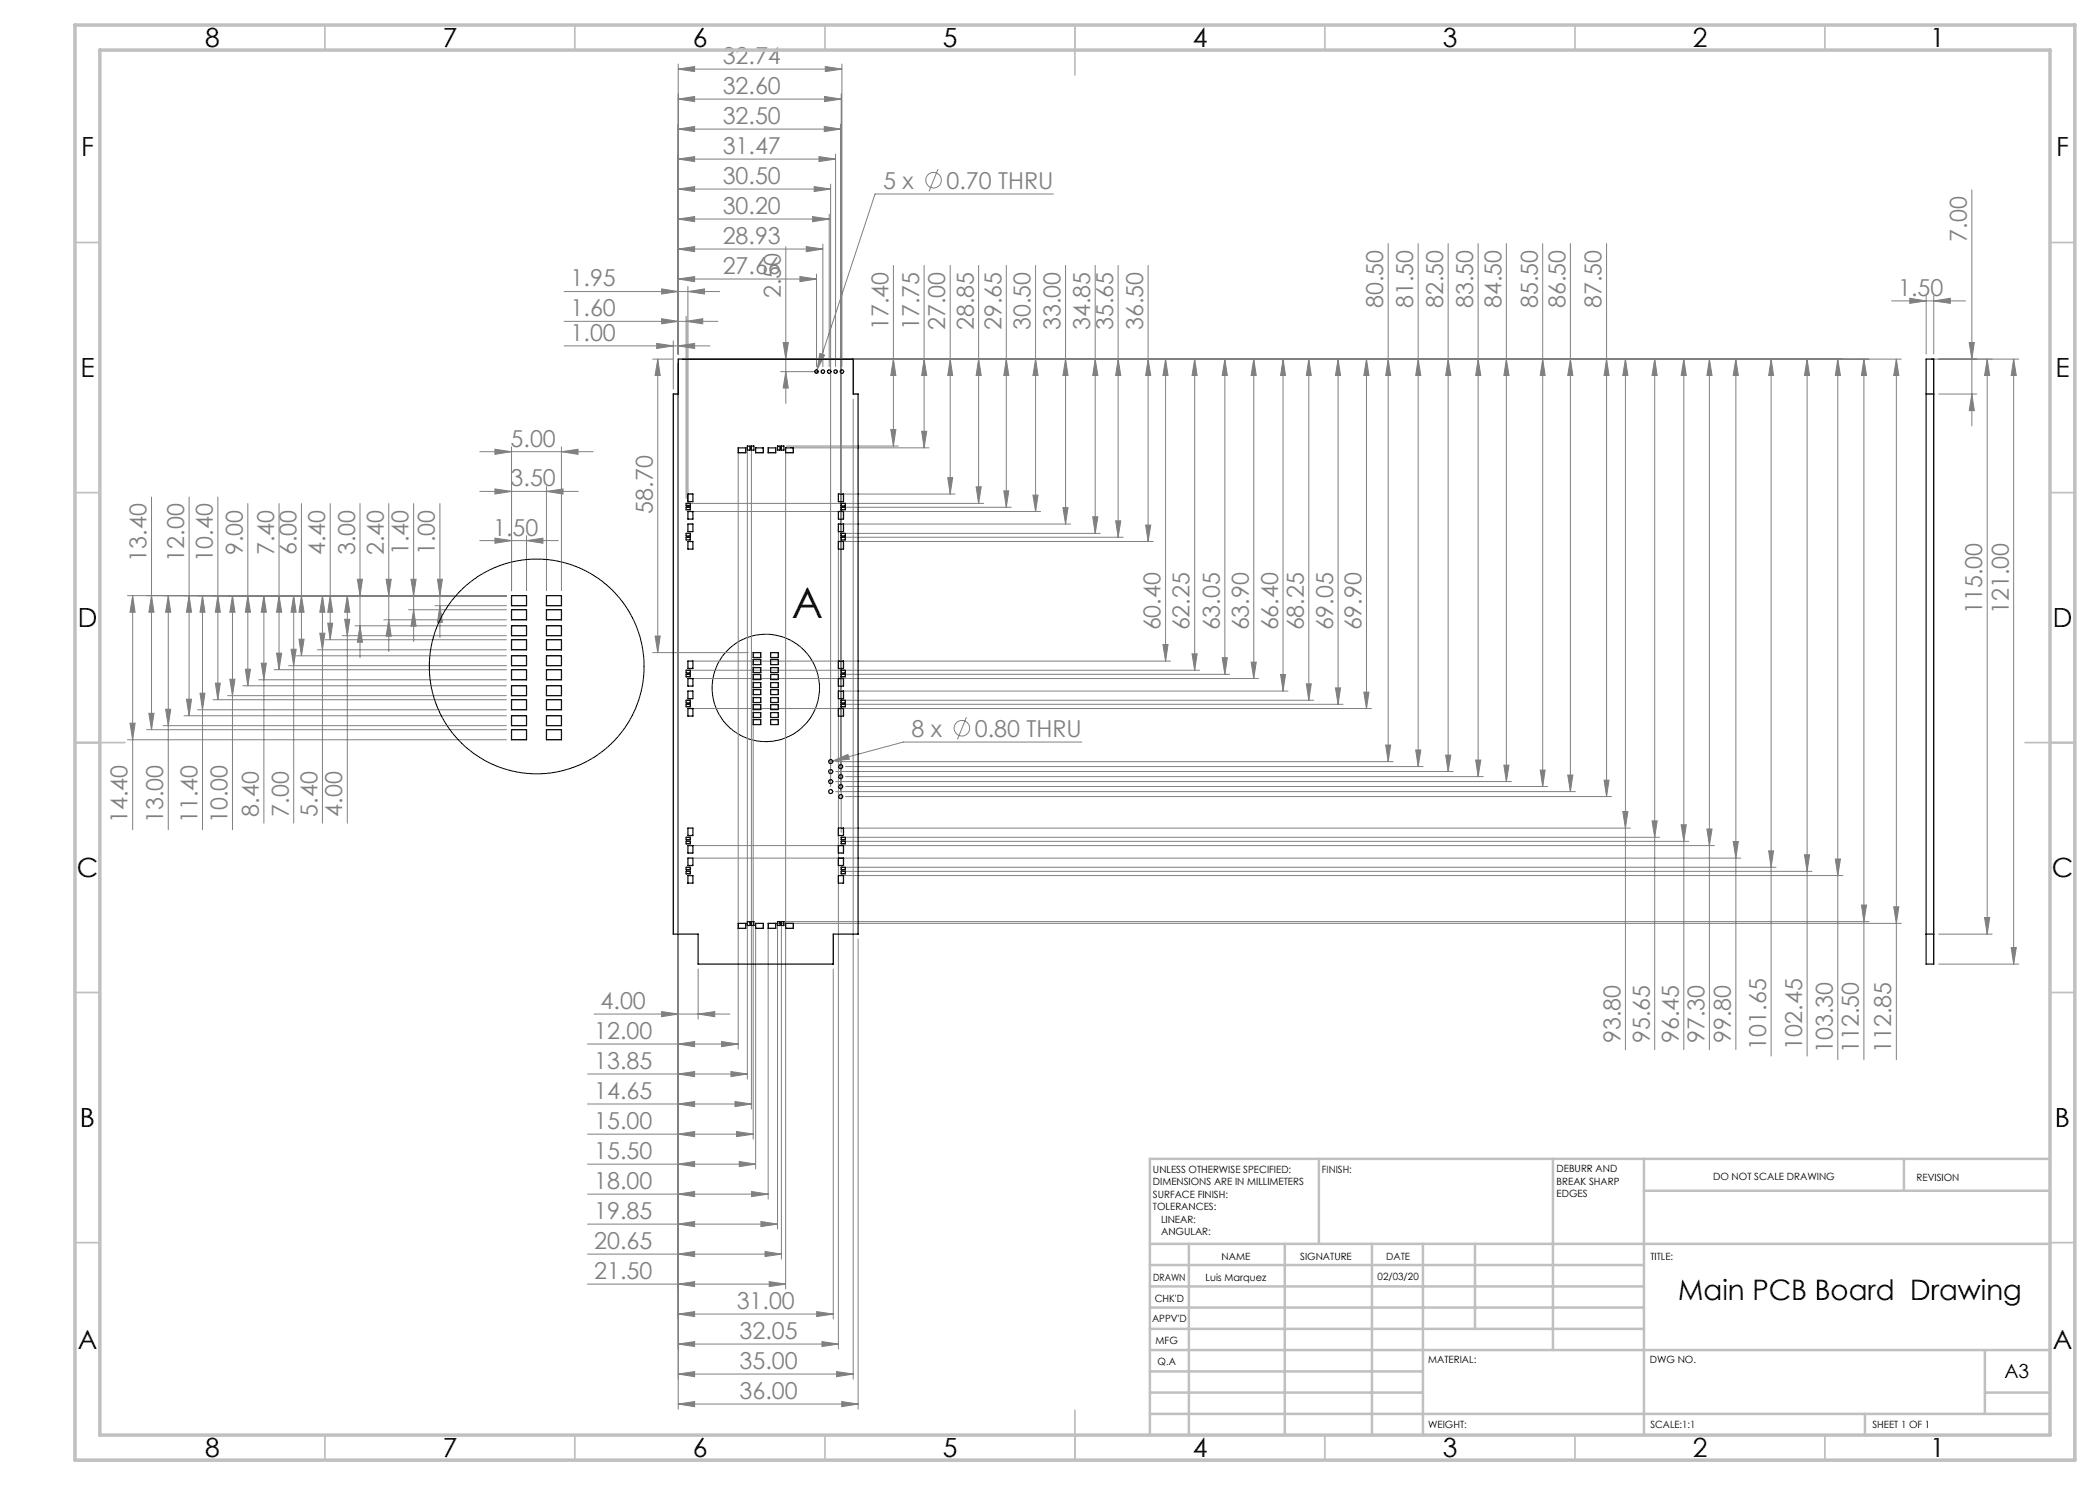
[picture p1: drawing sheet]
<svg xmlns="http://www.w3.org/2000/svg" width="420mm" height="297mm" viewBox="0 0 420 297" stroke-linecap="round" stroke-linejoin="round" font-family="sans-serif">
<g fill="none" stroke="#808080" stroke-width=".2">
<path d="M135.6 13.8l3.3-.5v1zM135.6 19.8l3.3-.5v1zM135.6 12.8v58M135.6 13.8h32.8M135.6 19.8h32.6M164.9 19.3l3.3 .5-3.3 .5zM165.1 13.3l3.3 .5-3.3 .5zM168.2 18.8v147.7M168.4 12.8v60.5M135.6 31.8l3.3-.5v1zM135.6 37.8l3.3-.5v1zM135.6 25.8l3.3-.5v1z"/>
<path d="M135.6 31.8h31.5M135.6 37.8h30.5M135.6 25.8h32.5M162.8 37.3l3.3 .5-3.3 .5zM163.8 31.3l3.3 .5-3.3 .5zM164.9 25.3l3.2 .5-3.2 .5zM166.1 36.8v120.5M167.1 30.8v42.5M168.1 24.8v133.5M187.6 33.8l-1.8 4.5M210.7 38.8h-35.7l-11.6 35.2M394.4 38v47.2"/>
<path d="M112.8 58.3h31.1M132.3 57.8l3.3 .5-3.3 .5zM135.6 49.8l3.3-.5v1zM135.6 43.8l3.3-.5v1zM135.6 55.8l3.3-.5v1zM135.6 49.8h29M135.6 43.8h30.2M135.6 55.8h27.7M137.6 58.3l3.3-.5v1zM137.6 57.3v44M157.2 49.3v31.4M160 55.3l3.3 .5-3.3 .5z"/>
<path d="M161.3 49.3l3.3 .5-3.3 .5zM162.5 43.3l3.3 .5-3.3 .5zM163.3 54.8v18.5M164.6 48.8v24.5M165.8 42.8v30.5M178.7 53.1v36.1M184.8 53.1v36.5M190 53.1v45.7M195.7 53.1v47.6M201.3 53.1v48.4M207.1 53.1v49.2M213.1 53.1v51.7"/>
<path d="M219 53.1v53.6M223.6 53.1v54.4M229.6 53.1v55.2M277.6 48.7v103.6M283.6 48.7v104.6M289.6 48.7v105.6M295.6 48.7v106.6M301.3 48.7v107.6M308.5 48.7v108.6M314.1 48.7v109.6M321.3 48.7v110.6M382 59.7l3.2 .5-3.2 .5z"/>
<path d="M385.2 59.2v11.6M386.8 59.2v11.6M112.8 69.2h29.2M112.8 64.3h30.8M130.5 71.8h4.2M131.3 68.7l3.4 .5-3.4 .5zM131.6 71.8l.4 3.3h-1zM131.6 71.8v58.7M132.3 63.7l3.3 .6-3.3 .5zM134.7 68.2v9.6M135.6 69.2l3.3-.5v1zM135.6 72.8v209"/>
<path d="M136.6 71.8h243.7M137.2 64.3l3.3-.6v1.1zM137.2 63.2v36.5M156.1 74.3h7.5M156.6 68.5h1.1l-.5 3.3zM157.2 74.3l.5 3.3h-1.1zM163.4 74l-.2 .6M164 70.7l.9 .3-1.5 3zM170.6 79.8v196M178.7 71.8l.5 3.3h-1zM184.8 71.8l.5 3.3h-1zM190 71.8l.5 3.3h-1z"/>
<path d="M195.7 71.8l.6 3.3h-1.1zM201.3 71.8l.5 3.3h-1zM207.1 71.8l.5 3.3h-1zM213.1 71.8l.5 3.3h-1zM219 71.8l.6 3.3h-1.1zM223.6 71.8l.6 3.3h-1.1zM229.6 71.8l.6 3.3h-1.1zM233.1 71.8l.5 3.3h-1zM233.1 71.8v60.4M238.9 71.8l.5 3.3h-1zM238.9 71.8v62.3M245 71.8l.5 3.3h-1.1z"/>
<path d="M245 71.8v63.1M250.8 71.8l.4 3.3h-1zM250.8 71.8v63.9M256.6 71.8l.5 3.3h-1zM256.6 71.8v66.4M261.8 71.8l.5 3.3h-1zM261.8 71.8v68.2M267.6 71.8l.5 3.3h-1zM267.6 71.8v69.1M273.3 71.8l.5 3.3h-1zM273.3 71.8v69.9M277.6 71.8l.5 3.3h-1z"/>
<path d="M283.6 71.8l.6 3.3h-1.1zM289.6 71.8l.6 3.3h-1.1zM295.6 71.8l.6 3.3h-1.1zM301.3 71.8l.5 3.3h-1zM308.5 71.8l.5 3.3h-1zM314.1 71.8l.5 3.3h-1.1zM321.3 71.8l.5 3.3h-1zM325.1 71.8l.5 3.3h-1zM325.1 71.8v138.1M330.9 71.8l.5 3.3h-1zM330.9 71.8v138.1M336.8 71.8l.5 3.3h-1.1z"/>
<path d="M336.8 71.8v138.1M341.9 71.8l.5 3.3h-1zM341.9 71.8v138.1M347.2 71.8l.5 3.3h-1.1zM347.2 71.8v138.1M354.2 71.8l.5 3.3h-1zM354.2 71.8v139.4M361.4 71.8l.5 3.3h-1zM361.4 71.8v139.4M367.6 71.8l.5 3.3h-1zM367.6 71.8v140.1M372.8 71.8l.5 3.3h-1z"/>
<path d="M372.8 71.8v140.1M378.3 60.2h14.8M379.3 71.8l.5 3.3h-1.1zM379.3 71.8v140.1M386.3 71.8h17.5M386.8 60.2l3.3-.5v1zM387.7 78.8h7.7M393.8 68.5h1.1l-.5 3.3zM394.4 78.8l.5 3.3h-1.1zM397.4 71.8l.5 3.3h-1zM397.4 71.8v115M402.7 71.8l.6 3.3h-1.1z"/>
<path d="M402.7 71.8v121M30.3 99.4v46.5M37.8 99.4v43.8M43.6 99.4v40.5M96 98.3h19.6M96 90.3h22.6M99 97.8l3.3 .5-3.3 .5zM99 89.8l3.3 .5-3.3 .6zM102.3 89.4v28.7M109.3 98.3l3.3-.5v1zM109.3 97.3v20.8M112.3 90.3l3.3-.5v1.1z"/>
<path d="M112.3 89.4v28.7M147.6 90.6v119.2M149.5 90.2v125.6M150.3 90.2v131.6M157.1 90.6v167.2M157.3 89.2h22.4M158.2 89.6h27.6M168.7 98.8h22.3M178.2 85.9h1l-.5 3.3zM184.3 86.3h1l-.5 3.3zM189.5 95.5h1l-.5 3.3zM195.2 97.4h1.1l-.6 3.3z"/>
<path d="M200.8 98.2h1l-.5 3.3zM206.6 99h1l-.5 3.3zM25.5 119.1h75.8M26.5 119.1l.5 3.3h-1zM26.5 119.1v46.8M30.3 119.1l.5 3.3h-1zM33.7 119.1l.4 3.3h-1zM33.7 119.1v46.8M37.8 119.1l.5 3.3h-1zM40.5 119.1l.5 3.3h-1zM40.5 119.1v46.8M43.6 119.1l.5 3.3h-1z"/>
<path d="M46.5 119.1l.5 3.3h-1zM46.5 119.1v46.8M49.6 119.1l.5 3.3h-1zM49.6 100.7v36.5M52.8 119.1l.5 3.3h-1.1zM52.8 119.1v45.5M55.8 119.1l.5 3.3h-1zM55.8 100.7v33.2M58.7 119.1l.5 3.3h-1zM58.7 119.1v45.5M60.3 119.1l.5 3.3h-1zM60.3 100.7v30.5"/>
<path d="M64.5 119.1l.5 3.3h-1zM64.5 119.1v45.5M66 119.1l.5 3.3h-1zM66 100.7v27.2M69.5 119.1l.5 3.3h-1.1zM69.5 119.1v45.5M71.5 115.8h1l-.5 3.3zM72 100.7v30.8M77.2 115.8h1l-.4 3.3zM77.8 100.7v29.6M82.2 115.8h1l-.5 3.3zM82.7 100.7v27.6"/>
<path d="M87.5 115.8h1l-.5 3.3zM88 100.7v26.8M96 108.1h15.7M99 107.6l3.3 .5-3.3 .6zM105.3 108.1l3.3-.5v1.1zM105.3 107.1v11M138.3 100.7h58.4M138.6 102.3h69.5M167.7 105.8v164M168.7 104.8h45.4M168.7 108.3h61.9M169.2 101.5h33"/>
<path d="M169.2 107.5h55.4M169.2 106.7h50.8M212.6 101.5h1l-.5 3.3zM218.5 103.4h1.1l-.6 3.3zM223.1 104.2h1.1l-.6 3.3zM229.1 105h1.1l-.6 3.3zM37.3 139.8h1l-.5 3.4zM40 138.6h1l-.5 3.4zM42.6 139.9h58.7M43.1 136.6h1l-.5 3.3zM45.5 139.1h55.8M46 135.9h1l-.5 3.2z"/>
<path d="M48.6 137.2h52.7M49.1 133.8h1l-.5 3.4zM51.8 136h49.5M52.2 132.6h1.1l-.5 3.4zM54.8 133.9h46.5M55.3 130.6h1l-.5 3.3zM57.7 133.1h43.6M58.2 129.9h1l-.5 3.2zM59.3 131.2h42M59.8 127.8h1l-.5 3.4zM63.5 130h37.8M64 126.6h1l-.5 3.4z"/>
<path d="M65.1 127.9h36.2M65.5 124.6h1l-.5 3.3zM68.4 127.1h32.9M68.9 123.9h1.1l-.5 3.2zM71 125.2h30.3M72 125.2l.5 3.2h-1zM76.8 124h24.5M77.8 124l.4 3.2h-1zM81.7 122h19.6M82.7 122l.5 3.2h-1zM87 121.1h14.3M88 121.1l.5 3.4h-1z"/>
<path d="M130.5 130.5h19.1M131 127.2h1l-.4 3.3zM138.3 134.1h101.6M138.6 135.7h113.1M138.6 132.2h95.5M150.6 132.5v95.3M168.7 138.2h88.9M169.2 134.9h76.8M232.6 128.9h1l-.5 3.3zM238.4 130.8h1l-.5 3.3zM244.4 131.5h1.1l-.5 3.4zM250.2 132.4h1l-.4 3.3z"/>
<path d="M256.1 134.9h1l-.5 3.3zM261.3 136.8h1l-.5 3.2zM267.1 137.6h1l-.5 3.3zM272.8 138.4h1l-.5 3.3zM25.5 148h75.8M26 144.6h1l-.5 3.4zM29.3 145.9h72M29.8 142.7h1l-.5 3.2zM32.6 145.1h68.7M33.1 141.8h1l-.4 3.3zM36.8 143.2h64.5M39.5 142h61.8"/>
<path d="M138.6 141.7h135.7M166.5 152.2l3.1-1.3 .3 .9zM166.5 152.2l-.8 .2M167.1 158.3h148M167.1 156.3h135.2M167.1 154.3h123.6M167.1 152.3h111.5M169.1 159.3h153.2M169.1 157.3h140.4M169.1 155.3h127.6M169.1 153.3h115.5M169.2 140.9h99.4"/>
<path d="M169.2 140h93.5M193.3 143.4l-1.8 4.5M216.4 148.4h-35.7l-14.2 3.8M277.1 149h1l-.5 3.3zM283.1 150h1.1l-.6 3.3zM289.1 151h1.1l-.6 3.3zM295.1 152h1.1l-.6 3.3zM300.8 153h1l-.5 3.3zM308 154h1l-.5 3.3zM313.5 155h1.1l-.5 3.3zM320.8 156h1l-.5 3.3zM138.6 169.1h204.3"/>
<path d="M138.6 171.6h209.6M168.7 165.6h157.4M168.7 175.1h199.9M169.2 167.5h162.7M169.2 173.5h186M169.2 174.3h193.2M169.2 168.3h168.5M324.6 162.3h1l-.5 3.3zM330.4 164.2h1l-.5 3.3zM336.2 165h1.1l-.5 3.3zM341.4 165.8h1l-.5 3.3zM346.6 168.3h1.1l-.5 3.3z"/>
<path d="M353.7 170.2h1l-.5 3.3zM360.9 171h1l-.5 3.3zM367.1 171.8h1l-.5 3.3zM139.6 193.8v10M151.1 185.7v48.1M153.6 185.7v54.1M154.6 184.7h225.7M155.5 185.3v60.5M156.3 185.3v66.5M156.5 184.3h217.3M166.7 193.8v70M171.6 187.8v94"/>
<path d="M372.3 181h1l-.5 3.3zM378.7 181.4h1.1l-.5 3.3zM387.7 186.8h10.7M387.7 192.8h16.1M396.9 183.5h1l-.5 3.3zM402.2 189.5h1.1l-.6 3.3zM117.5 208.8h30.1M117.5 214.8h32M118.8 202.8h27.2M132.3 202.3l3.3 .5-3.3 .5zM135.6 208.8l3.3-.5v1zM135.6 214.8l3.3-.5v1z"/>
<path d="M139.6 202.8l3.3-.5v1zM144.3 208.3l3.3 .5-3.3 .5zM146.2 214.3l3.3 .5-3.3 .5zM117.5 226.8h33.1M117.5 238.8h36.1M117.5 232.8h33.6M117.5 220.8h32.8M135.6 226.8l3.3-.5v1zM135.6 238.8l3.3-.5v1zM135.6 232.8l3.3-.5v1zM135.6 220.8l3.3-.5v1zM147 220.3l3.3 .5-3.3 .5z"/>
<path d="M147.3 226.3l3.3 .5-3.3 .5zM147.8 232.3l3.3 .5-3.3 .5zM150.3 238.3l3.3 .5-3.3 .5zM117.5 256.8h39.6M117.5 244.8h38M117.5 250.8h38.8M135.6 256.8l3.3-.5v1zM135.6 244.8l3.3-.5v1zM135.6 250.8l3.3-.5v1zM152.2 244.3l3.3 .5-3.3 .5zM153 250.3l3.3 .5-3.3 .5zM153.8 256.3l3.3 .5-3.3 .5z"/>
<path d="M135.6 274.8l3.3-.5v1zM135.6 262.8l3.3-.5v1zM135.6 268.8l3.3-.5v1zM135.6 274.8h35M135.6 262.8h31.1M135.6 268.8h32.1M163.3 262.3l3.4 .5-3.4 .5zM164.4 268.3l3.3 .5-3.3 .5zM167.3 274.3l3.3 .5-3.3 .5zM135.6 280.8l3.3-.5v1zM135.6 280.8h36M168.3 280.3l3.3 .5-3.3 .5z"/>
<circle cx="186.7" cy="36" r="1.55"/>
<circle cx="192.4" cy="145.7" r="1.55"/>
</g>
<circle cx="153.2" cy="137.6" r="10.7" fill="none" stroke="#000" stroke-width=".2"/>
<g fill="none" stroke="#c0c0c0" stroke-width=".35">
<path d="M65 5v5M115 5v5M165 5v5M215 5v10M265 5v5M315 5v5M365 5v5M15 48.5h5M410 48.5h5M15 98.5h5M410 98.5h5M15 148.5h10"/>
<path d="M405 148.5h10M15 198.5h5M410 198.5h5M15 248.5h5M410 248.5h5M65 287v5M115 287v5M165 287v5M215 282v10M265 287v5M315 287v5M365 287v5"/>
</g>
<g fill="none" stroke="#c0c0c0" stroke-width=".5">
<path d="M263.8 231.8v17M310.6 231.8v38.2M328.8 231.8v55.2M328.8 238.2h81.2M380.8 231.8v6.4M410 231.8h-180v55.2M230 248.8h180M230 257.3h98.8M230 253h98.8M237.8 248.8v38.2M257 248.8v38.2M274.4 248.8v38.2"/>
<path d="M284.6 248.8v38.2M295 248.8v17M230 265.8h98.8M230 261.5h98.8M230 278.5h54.6M230 274.3h54.6M230 270h180M397 278.5h13M397 270v12.8M230 282.8h180M373 282.8v4.2"/>
</g>
<path d="M15 5h400v287h-400zM20 10h390v277h-390z" fill="none" stroke="#c0c0c0" stroke-width=".7"/>
<g fill="#808080">
<path d="M135.6 69.2l3.3-.5v1zM131.3 68.7l3.4 .5-3.4 .5zM147.3 226.3l3.3 .5-3.3 .5zM135.6 226.8l3.3-.5v1zM386.8 60.2l3.3-.5v1zM382 59.7l3.2 .5-3.2 .5z"/>
<path d="M135.6 274.8l3.3-.5v1zM167.3 274.3l3.3 .5-3.3 .5zM135.6 262.8l3.3-.5v1zM163.3 262.3l3.4 .5-3.4 .5zM132.3 57.8l3.3 .5-3.3 .5zM137.6 58.3l3.3-.5v1zM135.6 268.8l3.3-.5v1zM164.4 268.3l3.3 .5-3.3 .5zM135.6 256.8l3.3-.5v1zM153.8 256.3l3.3 .5-3.3 .5zM135.6 238.8l3.3-.5v1zM150.3 238.3l3.3 .5-3.3 .5zM135.6 232.8l3.3-.5v1zM147.8 232.3l3.3 .5-3.3 .5zM135.6 208.8l3.3-.5v1zM144.3 208.3l3.3 .5-3.3 .5zM164 70.7l-.6 3.3 1.5-3zM135.6 49.8l3.3-.5v1zM161.3 49.3l3.3 .5-3.3 .5zM135.6 43.8l3.3-.5v1zM162.5 43.3l3.3 .5-3.3 .5zM135.6 31.8l3.3-.5v1zM163.8 31.3l3.3 .5-3.3 .5zM135.6 13.8l3.3-.5v1zM165.1 13.3l3.3 .5-3.3 .5zM135.6 55.8l3.3-.5v1zM160 55.3l3.3 .5-3.3 .5zM166.5 152.2l3.4-.4-.3-.9zM135.6 37.8l3.3-.5v1zM162.8 37.3l3.3 .5-3.3 .5zM135.6 25.8l3.3-.5v1zM164.9 25.3l3.2 .5-3.2 .5zM135.6 19.8l3.3-.5v1zM164.9 19.3l3.3 .5-3.3 .5zM135.6 244.8l3.3-.5v1zM152.2 244.3l3.3 .5-3.3 .5zM132.3 63.7l3.3 .6-3.3 .5zM137.2 64.3l3.3-.6v1.1zM135.6 250.8l3.3-.5v1zM153 250.3l3.3 .5-3.3 .5zM135.6 220.8l3.3-.5v1zM147 220.3l3.3 .5-3.3 .5zM135.6 214.8l3.3-.5v1zM146.2 214.3l3.3 .5-3.3 .5zM99 107.6l3.3 .5-3.3 .6zM105.3 108.1l3.3-.5v1.1zM99 97.8l3.3 .5-3.3 .5zM109.3 98.3l3.3-.5v1zM99 89.8l3.3 .5-3.3 .6zM112.3 90.3l3.3-.5v1.1z"/>
<path d="M131 127.2h1l-.4 3.3zM131.6 71.8l.4 3.3h-1zM402.2 189.5h1.1l-.6 3.3zM402.7 71.8l.6 3.3h-1.1z"/>
<path d="M207.1 71.8l.5 3.3h-1zM206.6 99h1l-.5 3.3zM213.1 71.8l.5 3.3h-1zM212.6 101.5h1l-.5 3.3zM229.6 71.8l.6 3.3h-1.1zM229.1 105h1.1l-.6 3.3zM341.9 71.8l.5 3.3h-1zM341.4 165.8h1l-.5 3.3zM190 71.8l.5 3.3h-1zM189.5 95.5h1l-.5 3.3zM273.3 71.8l.5 3.3h-1zM272.8 138.4h1l-.5 3.3zM325.1 71.8l.5 3.3h-1zM324.6 162.3h1l-.5 3.3zM347.2 71.8l.5 3.3h-1.1zM346.6 168.3h1.1l-.5 3.3zM184.8 71.8l.5 3.3h-1zM184.3 86.3h1l-.5 3.3zM367.6 71.8l.5 3.3h-1zM367.1 171.8h1l-.5 3.3zM256.6 71.8l.5 3.3h-1zM256.1 134.9h1l-.5 3.3zM379.3 71.8l.5 3.3h-1.1zM378.7 181.4h1.1l-.5 3.3zM250.8 71.8l.4 3.3h-1zM250.2 132.4h1l-.4 3.3zM233.1 71.8l.5 3.3h-1zM232.6 128.9h1l-.5 3.3zM156.6 68.5h1.1l-.5 3.3zM157.2 74.3l.5 3.3h-1.1zM314.1 71.8l.5 3.3h-1.1zM313.5 155h1.1l-.5 3.3zM321.3 71.8l.5 3.3h-1zM320.8 156h1l-.5 3.3zM301.3 71.8l.5 3.3h-1zM300.8 153h1l-.5 3.3zM308.5 71.8l.5 3.3h-1zM308 154h1l-.5 3.3zM289.6 71.8l.6 3.3h-1.1zM289.1 151h1.1l-.6 3.3zM295.6 71.8l.6 3.3h-1.1zM295.1 152h1.1l-.6 3.3zM277.6 71.8l.5 3.3h-1zM277.1 149h1l-.5 3.3zM283.6 71.8l.6 3.3h-1.1zM283.1 150h1.1l-.6 3.3zM330.9 71.8l.5 3.3h-1zM330.4 164.2h1l-.5 3.3zM201.3 71.8l.5 3.3h-1zM200.8 98.2h1l-.5 3.3zM372.8 71.8l.5 3.3h-1zM372.3 181h1l-.5 3.3zM223.6 71.8l.6 3.3h-1.1zM223.1 104.2h1.1l-.6 3.3zM195.7 71.8l.6 3.3h-1.1zM195.2 97.4h1.1l-.6 3.3zM245 71.8l.5 3.3h-1.1zM244.4 131.5h1.1l-.5 3.4zM219 71.8l.6 3.3h-1.1zM218.5 103.4h1.1l-.6 3.3zM267.6 71.8l.5 3.3h-1zM267.1 137.6h1l-.5 3.3zM261.8 71.8l.5 3.3h-1zM261.3 136.8h1l-.5 3.2zM178.7 71.8l.5 3.3h-1zM178.2 85.9h1l-.5 3.3zM238.9 71.8l.5 3.3h-1zM238.4 130.8h1l-.5 3.3zM354.2 71.8l.5 3.3h-1zM353.7 170.2h1l-.5 3.3zM361.4 71.8l.5 3.3h-1zM360.9 171h1l-.5 3.3zM336.8 71.8l.5 3.3h-1.1zM336.2 165h1.1l-.5 3.3zM393.8 68.5h1.1l-.5 3.3zM394.4 78.8l.5 3.3h-1.1zM397.4 71.8l.5 3.3h-1zM396.9 183.5h1l-.5 3.3zM87.5 115.8h1l-.5 3.3zM88 121.1l.5 3.4h-1zM82.2 115.8h1l-.5 3.3zM82.7 122l.5 3.2h-1zM77.2 115.8h1l-.4 3.3zM77.8 124l.4 3.2h-1zM71.5 115.8h1l-.5 3.3zM72 125.2l.5 3.2h-1zM69.5 119.1l.5 3.3h-1.1zM68.9 123.9h1.1l-.5 3.2zM66 119.1l.5 3.3h-1zM65.5 124.6h1l-.5 3.3zM64.5 119.1l.5 3.3h-1zM64 126.6h1l-.5 3.4zM60.3 119.1l.5 3.3h-1zM59.8 127.8h1l-.5 3.4zM58.7 119.1l.5 3.3h-1zM58.2 129.9h1l-.5 3.2zM55.8 119.1l.5 3.3h-1zM55.3 130.6h1l-.5 3.3zM52.8 119.1l.5 3.3h-1.1zM52.2 132.6h1.1l-.5 3.4zM49.6 119.1l.5 3.3h-1zM49.1 133.8h1l-.5 3.4zM46.5 119.1l.5 3.3h-1zM46 135.9h1l-.5 3.2zM43.6 119.1l.5 3.3h-1zM43.1 136.6h1l-.5 3.3zM40.5 119.1l.5 3.3h-1zM40 138.6h1l-.5 3.4zM37.8 119.1l.5 3.3h-1zM37.3 139.8h1l-.5 3.4zM33.7 119.1l.4 3.3h-1zM33.1 141.8h1l-.4 3.3zM30.3 119.1l.5 3.3h-1zM29.8 142.7h1l-.5 3.2zM26.5 119.1l.5 3.3h-1zM26 144.6h1l-.5 3.4z"/>
<path d="M135.6 280.8l3.3-.5v1zM168.3 280.3l3.3 .5-3.3 .5zM132.3 202.3l3.3 .5-3.3 .5zM139.6 202.8l3.3-.5v1z"/>
</g>
<g fill="none" stroke="#000" stroke-width=".25">
<path d="M135.6 71.8h35v7h1v108h-4.9v6h-27.1v-6h-4.9v-108h.9zM385.2 71.8h1.6v121h-1.6zM385.2 78.8h1.6M137.6 98.8h1v1.5h-1zM147.6 89.6h1.6v1h-1.6zM149.5 89.2h.5v.8h-.5zM150.3 89.2h.5v.8h-.5zM151.1 89.6h1.5v1h-1.5zM153.6 89.6h1.6v1h-1.6zM155.5 89.2h.5v.8h-.5zM156.3 89.2h.5v.8h-.5zM157.1 89.6h1.5v1h-1.5z"/>
<path d="M167.7 98.8h1v1.5h-1zM102.3 119.1h3v2h-3zM109.3 119.1h3v2h-3zM137.2 100.7h.8v.5h-.8zM137.2 101.5h.8v.4h-.8zM137.2 106.7h.8v.5h-.8zM137.2 107.5h.8v.5h-.8zM137.6 108.3h1v1.5h-1zM137.6 102.3h1v1.5h-1zM137.6 104.8h1v1.5h-1zM167.7 102.3h1v1.5h-1zM167.7 104.8h1v1.5h-1z"/>
<path d="M167.7 108.3h1v1.5h-1zM168.2 106.7h.9v.5h-.9zM168.2 101.5h.9v.4h-.9zM168.2 100.7h.9v.5h-.9zM168.2 107.5h.9v.5h-.9zM102.3 122h3v2h-3zM102.3 125.2h3v1.9h-3zM102.3 127.9h3v2.1h-3zM102.3 131.2h3v1.9h-3zM102.3 133.9h3v2.1h-3zM102.3 137.2h3v1.9h-3zM102.3 139.9h3v2.1h-3z"/>
<path d="M109.3 122h3v2h-3zM109.3 139.9h3v2.1h-3zM109.3 127.9h3v2.1h-3zM109.3 137.2h3v1.9h-3zM109.3 125.2h3v1.9h-3zM109.3 131.2h3v1.9h-3zM109.3 133.9h3v2.1h-3zM137.2 134.1h.8v.5h-.8zM137.2 134.9h.8v.5h-.8zM137.6 135.7h1v1.5h-1zM137.6 132.2h1v1.5h-1zM137.6 138.2h1v1.5h-1z"/>
<path d="M150.6 130.5h1.6v1h-1.6zM150.6 131.9h1.6v1h-1.6zM150.6 133.5h1.6v1h-1.6zM150.6 134.9h1.6v1h-1.6zM150.6 136.5h1.6v1h-1.6zM150.6 137.9h1.6v1h-1.6zM150.6 139.5h1.6v1h-1.6zM154.1 131.9h1.5v1h-1.5zM154.1 134.9h1.5v1h-1.5zM154.1 130.5h1.5v1h-1.5zM154.1 139.5h1.5v1h-1.5zM154.1 133.5h1.5v1h-1.5z"/>
<path d="M154.1 136.5h1.5v1h-1.5zM154.1 137.9h1.5v1h-1.5zM167.7 132.2h1v1.5h-1zM167.7 135.7h1v1.5h-1zM167.7 138.2h1v1.5h-1zM168.2 134.1h.9v.5h-.9zM168.2 134.9h.9v.5h-.9zM102.3 143.2h3v1.9h-3zM102.3 145.9h3v2.1h-3zM109.3 145.9h3v2.1h-3zM109.3 143.2h3v1.9h-3zM137.2 140h.8v.6h-.8z"/>
<path d="M137.2 140.9h.8v.5h-.8zM137.6 141.7h1v1.5h-1zM150.6 140.9h1.6v1h-1.6zM150.6 142.5h1.6v1h-1.6zM150.6 143.9h1.6v1h-1.6zM154.1 140.9h1.5v1h-1.5zM154.1 143.9h1.5v1h-1.5zM154.1 142.5h1.5v1h-1.5zM167.7 141.7h1v1.5h-1zM168.2 140h.9v.6h-.9zM168.2 140.9h.9v.5h-.9zM137.2 173.5h.8v.5h-.8z"/>
<path d="M137.2 167.5h.8v.5h-.8zM137.2 168.3h.8v.5h-.8zM137.2 174.3h.8v.5h-.8zM137.6 165.6h1v1.5h-1zM137.6 175.1h1v1.5h-1zM137.6 169.1h1v1.5h-1zM137.6 171.6h1v1.5h-1zM167.7 165.6h1v1.5h-1zM167.7 169.1h1v1.5h-1zM167.7 171.6h1v1.5h-1zM167.7 175.1h1v1.5h-1zM168.2 173.5h.9v.5h-.9z"/>
<path d="M168.2 174.3h.9v.5h-.9zM168.2 167.5h.9v.5h-.9zM168.2 168.3h.9v.5h-.9zM147.6 184.7h1.6v1h-1.6zM149.5 184.3h.5v.8h-.5zM150.3 184.3h.5v.8h-.5zM151.1 184.7h1.5v1h-1.5zM153.6 184.7h1.6v1h-1.6zM155.5 184.3h.5v.8h-.5zM156.3 184.3h.5v.8h-.5zM157.1 184.7h1.5v1h-1.5zM385.2 186.8h1.6"/>
<circle cx="163.3" cy="74.3" r=".35"/>
<circle cx="164.6" cy="74.3" r=".35"/>
<circle cx="165.8" cy="74.3" r=".35"/>
<circle cx="167.1" cy="74.3" r=".35"/>
<circle cx="168.4" cy="74.3" r=".35"/>
<circle cx="166.1" cy="152.3" r=".41"/>
<circle cx="166.1" cy="158.3" r=".41"/>
<circle cx="166.1" cy="156.3" r=".4"/>
<circle cx="166.1" cy="154.3" r=".4"/>
<circle cx="168.1" cy="155.3" r=".4"/>
<circle cx="168.1" cy="157.3" r=".39"/>
<circle cx="168.1" cy="159.3" r=".39"/>
<circle cx="168.1" cy="153.3" r=".39"/>
</g>
<circle cx="107.3" cy="133.3" r="21.5" fill="none" stroke="#000" stroke-width=".2"/>
<text font-size="8.5" x="158.4" y="123.6">A</text>
<text font-size="5.6" x="335.6" y="260.1">Main PCB Board Drawing</text>
<g font-size="5.3">
<text x="41" y="9.5">8</text>
<text x="88.5" y="9.5">7</text>
<text x="138.5" y="9.5">6</text>
<text x="188.5" y="9.5">5</text>
<text x="238.5" y="9.5">4</text>
<text x="288.5" y="9.5">3</text>
<text x="338.5" y="9.5">2</text>
<text x="386" y="9.5">1</text>
<text x="16.2" y="31.3">F</text>
<text x="411.2" y="31.3">F</text>
<text x="16.1" y="75.5">E</text>
<text x="411.1" y="75.5">E</text>
<text x="15.5" y="125.5">D</text>
<text x="410.5" y="125.5">D</text>
<text x="15.4" y="175.5">C</text>
<text x="410.4" y="175.5">C</text>
<text x="16" y="225.5">B</text>
<text x="411" y="225.5">B</text>
<text x="15.5" y="269.8">A</text>
<text x="410.5" y="269.8">A</text>
<text x="41" y="291.5">8</text>
<text x="88.5" y="291.5">7</text>
<text x="138.5" y="291.5">6</text>
<text x="188.5" y="291.5">5</text>
<text x="238.5" y="291.5">4</text>
<text x="288.5" y="291.5">3</text>
<text x="338.5" y="291.5">2</text>
<text x="386" y="291.5">1</text>
</g>
<g font-size="4.7" fill="#808080">
<text x="144.5" y="12.8">32.74</text>
<text x="144.5" y="18.8">32.60</text>
<text x="144.5" y="24.8">32.50</text>
<text x="144.5" y="30.8">31.47</text>
<text x="144.5" y="36.8">30.50</text>
<text x="176.6" y="37.7">5 x</text>
<text x="189.3" y="37.7">0.70 THRU</text>
<text x="144.5" y="42.8">30.20</text>
<text x="144.5" y="48.8">28.93</text>
<text x="393.4" y="48.3" transform="rotate(-90 393.4 48.3)">7.00</text>
<text x="114.1" y="57.3">1.95</text>
<text x="144.5" y="54.8">27.66</text>
<text x="156.2" y="59.7" transform="rotate(-90 156.2 59.7)">2.50</text>
<text x="379.6" y="59.1">1.50</text>
<text x="114.1" y="63.2">1.60</text>
<text x="276.6" y="61.6" transform="rotate(-90 276.6 61.6)">80.50</text>
<text x="282.6" y="61.6" transform="rotate(-90 282.6 61.6)">81.50</text>
<text x="288.6" y="61.6" transform="rotate(-90 288.6 61.6)">82.50</text>
<text x="294.6" y="61.6" transform="rotate(-90 294.6 61.6)">83.50</text>
<text x="300.3" y="61.6" transform="rotate(-90 300.3 61.6)">84.50</text>
<text x="307.5" y="61.6" transform="rotate(-90 307.5 61.6)">85.50</text>
<text x="313.1" y="61.6" transform="rotate(-90 313.1 61.6)">86.50</text>
<text x="320.3" y="61.6" transform="rotate(-90 320.3 61.6)">87.50</text>
<text x="114.1" y="68.2">1.00</text>
<text x="177.7" y="66" transform="rotate(-90 177.7 66)">17.40</text>
<text x="183.8" y="66" transform="rotate(-90 183.8 66)">17.75</text>
<text x="189.1" y="66" transform="rotate(-90 189.1 66)">27.00</text>
<text x="194.7" y="66" transform="rotate(-90 194.7 66)">28.85</text>
<text x="200.3" y="66" transform="rotate(-90 200.3 66)">29.65</text>
<text x="206.1" y="66" transform="rotate(-90 206.1 66)">30.50</text>
<text x="212.1" y="66" transform="rotate(-90 212.1 66)">33.00</text>
<text x="218" y="66" transform="rotate(-90 218 66)">34.85</text>
<text x="222.6" y="66" transform="rotate(-90 222.6 66)">35.65</text>
<text x="228.6" y="66" transform="rotate(-90 228.6 66)">36.50</text>
<text x="102.1" y="89.3">5.00</text>
<text x="102.1" y="97.3">3.50</text>
<text x="98.6" y="107.1">1.50</text>
<text x="130.5" y="102.7" transform="rotate(-90 130.5 102.7)">58.70</text>
<text x="29.3" y="112.3" transform="rotate(-90 29.3 112.3)">13.40</text>
<text x="36.8" y="112.3" transform="rotate(-90 36.8 112.3)">12.00</text>
<text x="42.6" y="112.3" transform="rotate(-90 42.6 112.3)">10.40</text>
<text x="48.6" y="111" transform="rotate(-90 48.6 111)">9.00</text>
<text x="54.8" y="111" transform="rotate(-90 54.8 111)">7.40</text>
<text x="59.3" y="111" transform="rotate(-90 59.3 111)">6.00</text>
<text x="65.1" y="111" transform="rotate(-90 65.1 111)">4.40</text>
<text x="71" y="111" transform="rotate(-90 71 111)">3.00</text>
<text x="76.8" y="111" transform="rotate(-90 76.8 111)">2.40</text>
<text x="81.7" y="111" transform="rotate(-90 81.7 111)">1.40</text>
<text x="87" y="111" transform="rotate(-90 87 111)">1.00</text>
<text x="396.4" y="122.8" transform="rotate(-90 396.4 122.8)">115.00</text>
<text x="401.8" y="122.8" transform="rotate(-90 401.8 122.8)">121.00</text>
<text x="232.1" y="126.1" transform="rotate(-90 232.1 126.1)">60.40</text>
<text x="237.9" y="126.1" transform="rotate(-90 237.9 126.1)">62.25</text>
<text x="244" y="126.1" transform="rotate(-90 244 126.1)">63.05</text>
<text x="249.7" y="126.1" transform="rotate(-90 249.7 126.1)">63.90</text>
<text x="255.6" y="126.1" transform="rotate(-90 255.6 126.1)">66.40</text>
<text x="260.8" y="126.1" transform="rotate(-90 260.8 126.1)">68.25</text>
<text x="266.6" y="126.1" transform="rotate(-90 266.6 126.1)">69.05</text>
<text x="272.3" y="126.1" transform="rotate(-90 272.3 126.1)">69.90</text>
<text x="182.3" y="147.3">8 x</text>
<text x="195" y="147.3">0.80 THRU</text>
<text x="25.5" y="164.6" transform="rotate(-90 25.5 164.6)">14.40</text>
<text x="32.7" y="164.6" transform="rotate(-90 32.7 164.6)">13.00</text>
<text x="39.5" y="164.6" transform="rotate(-90 39.5 164.6)">11.40</text>
<text x="45.5" y="164.6" transform="rotate(-90 45.5 164.6)">10.00</text>
<text x="51.8" y="163.3" transform="rotate(-90 51.8 163.3)">8.40</text>
<text x="57.7" y="163.3" transform="rotate(-90 57.7 163.3)">7.00</text>
<text x="63.5" y="163.3" transform="rotate(-90 63.5 163.3)">5.40</text>
<text x="68.5" y="163.3" transform="rotate(-90 68.5 163.3)">4.00</text>
<text x="120.1" y="201.8">4.00</text>
<text x="118.8" y="207.8">12.00</text>
<text x="324.1" y="208.6" transform="rotate(-90 324.1 208.6)">93.80</text>
<text x="329.9" y="208.6" transform="rotate(-90 329.9 208.6)">95.65</text>
<text x="335.8" y="208.6" transform="rotate(-90 335.8 208.6)">96.45</text>
<text x="340.9" y="208.6" transform="rotate(-90 340.9 208.6)">97.30</text>
<text x="346.2" y="208.6" transform="rotate(-90 346.2 208.6)">99.80</text>
<text x="353.2" y="209.9" transform="rotate(-90 353.2 209.9)">101.65</text>
<text x="360.4" y="209.9" transform="rotate(-90 360.4 209.9)">102.45</text>
<text x="118.8" y="213.8">13.85</text>
<text x="366.6" y="210.6" transform="rotate(-90 366.6 210.6)">103.30</text>
<text x="371.8" y="210.6" transform="rotate(-90 371.8 210.6)">112.50</text>
<text x="378.3" y="210.6" transform="rotate(-90 378.3 210.6)">112.85</text>
<text x="118.8" y="219.8">14.65</text>
<text x="118.8" y="225.8">15.00</text>
<text x="118.8" y="231.8">15.50</text>
<text x="118.8" y="237.8">18.00</text>
<text x="118.8" y="243.8">19.85</text>
<text x="118.8" y="249.8">20.65</text>
<text x="118.8" y="255.8">21.50</text>
<text x="147.3" y="261.8">31.00</text>
<text x="147.9" y="267.8">32.05</text>
<text x="147.9" y="273.8">35.00</text>
<text x="147.9" y="279.8">36.00</text>
</g>
<text font-size="3.9" x="400.9" y="275.5">A3</text>
<g font-size="2">
<text x="230.6" y="234.6">UNLESS OTHERWISE SPECIFIED:</text>
<text x="230.6" y="237.1">DIMENSIONS ARE IN MILLIMETERS</text>
<text x="230.6" y="239.6">SURFACE FINISH:</text>
<text x="264.4" y="234.6">FINISH:</text>
<text x="311.3" y="234.5">DEBURR AND</text>
<text x="311.3" y="237">BREAK SHARP</text>
<text x="311.3" y="239.5">EDGES</text>
<text x="342.6" y="236">DO NOT SCALE DRAWING</text>
<text x="383.3" y="236.2">REVISION</text>
<text x="230.6" y="242.1">TOLERANCES:</text>
<text x="232.2" y="244.6">LINEAR:</text>
<text x="232.2" y="247.1">ANGULAR:</text>
<text x="244.3" y="252">NAME</text>
<text x="260" y="251.9">SIGNATURE</text>
<text x="277.2" y="251.9">DATE</text>
<text x="330.1" y="251.9">TITLE:</text>
<text x="230.6" y="256.1">DRAWN</text>
<text x="241.1" y="256.1">Luis Marquez</text>
<text x="275.5" y="255.9">02/03/20</text>
<text x="230.9" y="260.3">CHK'D</text>
<text x="230.4" y="264.4">APPV'D</text>
<text x="231.1" y="268.8">MFG</text>
<text x="231.5" y="273">Q.A</text>
<text x="285.6" y="272.5">MATERIAL:</text>
<text x="330" y="272.5">DWG NO.</text>
<text x="285.6" y="285.5">WEIGHT:</text>
<text x="330.1" y="285.6">SCALE:1:1</text>
<text x="374.5" y="285.6">SHEET 1 OF 1</text>
</g>
</svg>
